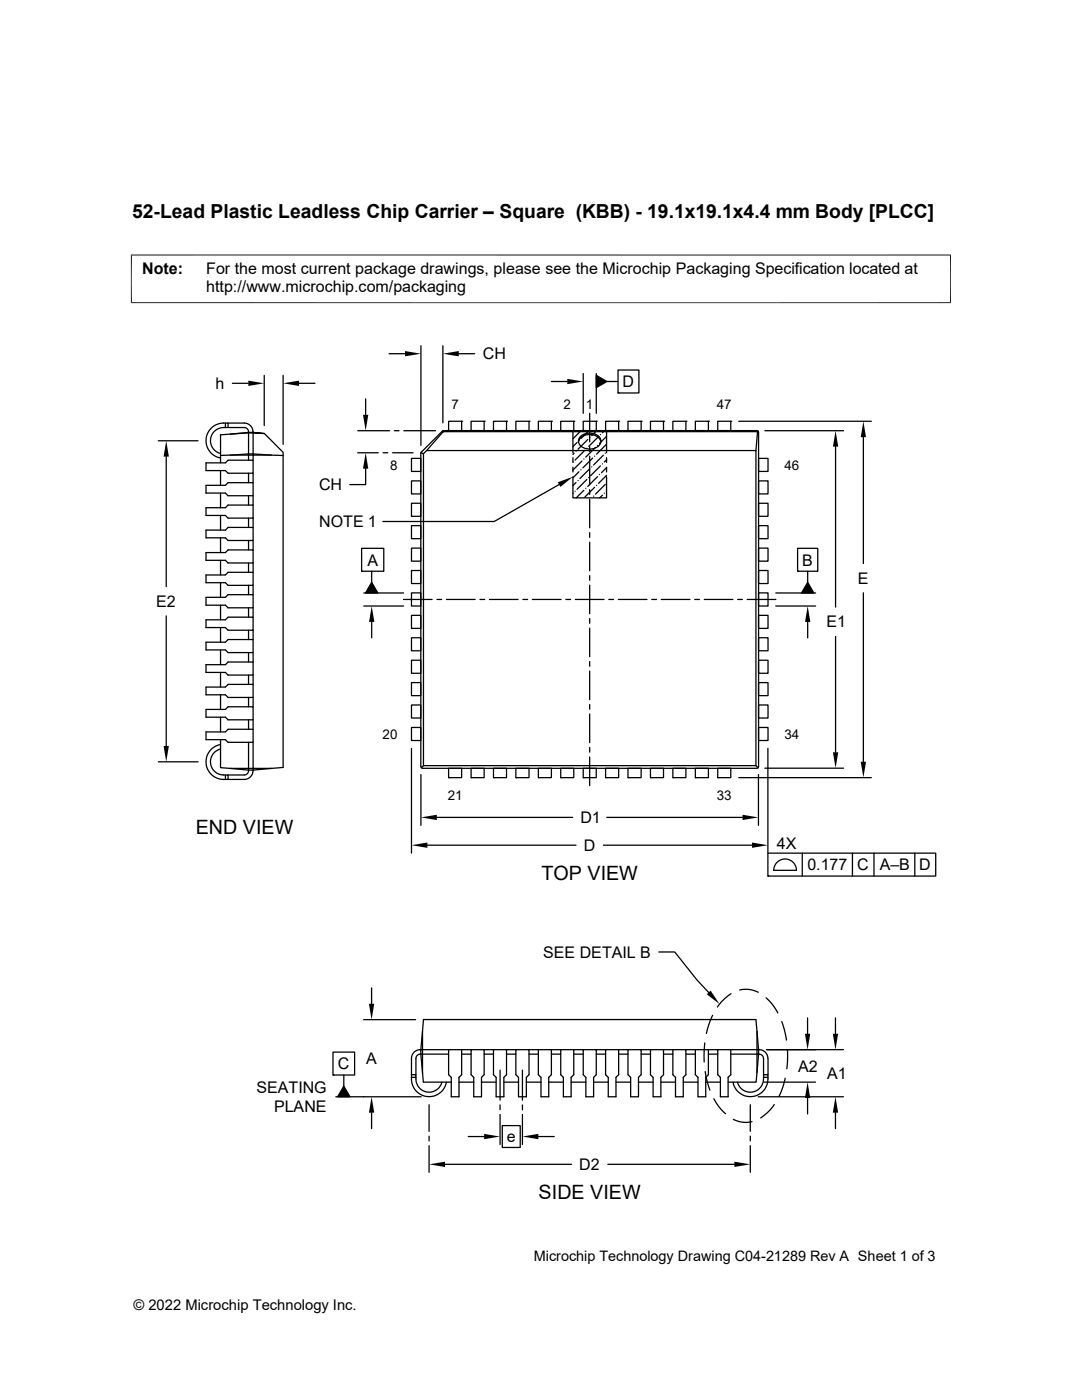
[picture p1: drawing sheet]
<svg xmlns="http://www.w3.org/2000/svg" width="216mm" height="279mm" viewBox="0 0 216 279" stroke-linecap="round" stroke-linejoin="round" font-family="sans-serif">
<g fill="none" stroke="#000" stroke-width=".25">
<path d="M46.4 76.5h3.2M52.7 74.9v10M56.5 74.9v13.8M59.7 76.5h3.1M73 79.6v3.2M77.6 70.6h3.2M84 69v19.9M88.4 69v15.4M91.5 70.6h3.2M110 76.1h3.2M116.4 74.5v8M119 74.9l2.1 1.2-2.1 1.3z"/>
<path d="M119 74.5v8M121.1 76.1h2.2M123.3 73.9h4.2v4.5h-4.2zM123.3 78.4h.1M31.6 88h7.9M33.2 91.1v26M41.1 96.9h3.9l.5-.6h5v2.6h-5l-.5-.5h-3.9zM41.1 92.4h3.9l.5-.6h5v2.6h-5l-.5-.5h-3.9zM44 93.9v3M44 98.4v2.9M44.6 85.3a2.63 2.63 0 0 0-2.6 2.3 2.63 2.63 0 0 0 2 2.9M45 84.4h.5v.9h-.9h.4z"/>
<path d="M45 84.4a3.5 3.5 0 0 0-3.9 3 3.5 3.5 0 0 0 2.9 4M45.5 85.3h3.2a.88 .88 0 0 1 .9 1M45.5 84.4h3.2a1.77 1.77 0 0 1 1.8 1.9h-.9M45.9 90.8l3.7-.2v-4.2h.9v4.2h-.9v.2h.9v-.2l6 .3M49.6 86.3v.1l-3.7 .2M49.6 91.8v-1l-5.6 .1v1.5M49.6 86.3l-5.6 .5v4.1M49.6 94.4v1.9M49.6 98.9v1.9M50.5 94.4v1.9M50.5 98.9v1.9M52.8 86.5l-2.3-.1v-.1l2.3 .2 3.7 3.8v62.9l-2.3 .2h-3.7v-5.3"/>
<path d="M54.2 90.8h-3.7v1M71.4 86h6.3M71.4 90.4h4.1M73 93.5v3.2h-3.2M76.4 90.4h1M78.3 90.4h4.1M78.7 86h.9M80.6 86h6.3M82.1 96h1.9v2.6h-1.9zM82.1 91.5h1.9v2.6h-1.9zM84 90.5v62.5M84 90.5l.1-.3 4.4-4.3 62.8 .1 .1 67-.1 .2-.3 .1"/>
<path d="M84 90.3l.5 .3M84.5 90.6l.6-.7h65.7v62.9h-66.3zM88.4 86l.1 .1M88.4 86.2l62.7-.1 .1 .2M88.4 86.2l-3.3 3.7M89.5 84.1h2.6v1.8h-2.6zM92.1 84.1h.1M94 84.1h2.6v1.8h-2.6zM96.6 84.1h.1M98.5 84.1h2.6v1.8h-2.6zM101.1 84.1h.1M102.9 84.1h2.7v1.8h-2.7z"/>
<path d="M105.6 84.1h.1M107.4 84.1h2.6v1.8h-2.6zM110 84.1h.1M111.5 96.7l-12.9 7.4h-22.2M111.9 84.1h2.6v1.8h-2.6zM114.3 95.1v4.3h6.7v-4.3M114.3 86.1v4.3M114.3 91.3v1M114.3 93.2v1M114.4 92.2h.1M114.4 98.4l-.1 .1M114.5 84.1h.1"/>
<path d="M114.6 90.4l-.3 .3M114.7 98h.1M114.9 90.1h.1M114.9 96.3l-.6 .6M115.1 88.3l-.8 .8M115.3 95.9h.1M115.4 88.2a2.47 2.47 0 0 1 2.3-1.5 2.47 2.47 0 0 1 2.2 1.5M115.5 94.1l-1.2 1.3M115.5 87.9h.1M115.7 86.2l-1.4 1.4M115.8 87.1a2.59 2.59 0 0 1 4.1 .7 1.94 1.94 0 0 1-2.4 1.8 1.71 1.71 0 0 1-2-2zM115.9 93.7h.1"/>
<path d="M116.1 92l-1.8 1.8M116.4 84.1h2.6v1.8h-2.6zM116.5 91.6h.1M116.5 97.9l-1.5 1.5M116.7 89.9l-2 1.9M116.9 97.5h.1M117.1 89.5h.1M117.1 95.7l-2 1.9M117.3 87.7l-2 2M117.3 86.1l-1.4 1.4M117.5 95.3h.1M117.7 82.5v5.7"/>
<path d="M117.7 89.2v.9M117.7 91.1v5.7M117.7 97.7v1M117.7 99.6v5.7M117.7 87.3h.1M117.7 93.6l-2 1.9M118.1 93.2h.1M118.3 91.4l-2 2M118.4 99h.1M118.6 91h.1M118.6 97.3l-1.9 1.9M118.8 89.3l-1.9 1.9"/>
<path d="M118.9 86.1l-.8 .9M119 84.1h.1M119 96.9h.1M119.2 88.9h.1M119.2 95.1l-1.9 2M119.4 87.1l-1.9 2M119.6 94.7h.1M119.8 86.7h.1M119.8 93l-1.9 1.9M120.2 98.8l-.5 .6M120.2 92.6h.1M120.4 90.8l-2 2"/>
<path d="M120.4 86.1l-.2 .3M120.6 98.4h.1M120.8 90.4h.1M120.8 96.7l-2 1.9M120.8 84.1h2.6v1.8h-2.6zM121 88.7l-2 1.9M121 87.1l-1.4 1.4M121 91.8l-.4 .4M121 86.1v4.3M121 91.3v1M121 93.2v1M121 94.9l-1.6 1.6"/>
<path d="M121 98h.1M121 93.3l-1 1M123.4 84.1h.1M125.3 84.1h2.6v1.8h-2.6zM127.9 84.1h.1M129.8 84.1h2.6v1.8h-2.6zM132.4 84.1h.1M134.3 84.1h2.6v1.8h-2.6zM136.9 84.1h.1M138.7 84.1h2.7v1.8h-2.7zM141.4 84.1h.1M143.2 84.1h2.6v1.8h-2.6z"/>
<path d="M145.8 84.1h.1M147.4 84.1h26.5M151.2 86.3l-.4 3.6M151.3 86l-.2 .2M151.4 96h1.8v2.6h-1.8zM151.4 91.5h1.8v2.6h-1.8zM152.6 86h15.7M166.7 89.1v32.1M172.3 87.2v25.3M41.1 105.8h3.9l.5-.5h5v2.6h-5l-.5-.6h-3.9zM41.1 114.7h3.9l.5-.5h5v2.6h-5l-.5-.5h-3.9zM41.1 119.2h3.9l.5-.5h5v2.6h-5l-.5-.5h-3.9z"/>
<path d="M41.1 110.3h3.9l.5-.6h5v2.7h-5l-.5-.6h-3.9zM41.1 101.3h3.9l.5-.5h5v2.6h-5l-.5-.5h-3.9zM44 102.9v2.9M44 107.3v3M44 111.8v2.9M44 116.3v2.9M49.6 103.4v1.9M49.6 107.9v1.8M49.6 112.4v1.8M49.6 116.8v1.9M50.5 103.4v1.9M50.5 107.9v1.8"/>
<path d="M50.5 112.4v1.8M50.5 116.8v1.9M72.2 109.4h4.4v4.6h-4.4zM72.2 114h.1M72.6 118.3h7.9M74.2 114v2.2M74.2 116.2l1.2 2.1h-2.5zM80.5 119.6h5.7M82.1 104.9h1.9v2.6h-1.9zM82.1 113.9h1.9v2.6h-1.9zM82.1 118.3h1.9v2.6h-1.9zM82.1 109.4h1.9v2.6h-1.9z"/>
<path d="M82.1 100.4h1.9v2.6h-1.9zM87.2 119.6h.9M89.1 119.6h5.7M95.8 119.6h.9M97.7 119.6h5.7M104.3 119.6h1M106.2 119.6h5.8M112.9 119.6h1M114.8 119.6h5.7M117.7 106.3v1M117.7 108.2v5.7M117.7 114.9v.9"/>
<path d="M117.7 116.8v5.7M121.5 119.6h.9M123.4 119.6h5.7M130 119.6h1M132 119.6h5.7M138.6 119.6h1M140.5 119.6h5.7M147.2 119.6h.9M149.1 119.6h5.7M151.4 113.9h1.8v2.6h-1.8zM151.4 104.9h1.8v2.6h-1.8zM151.4 100.4h1.8v2.6h-1.8z"/>
<path d="M151.4 109.4h1.8v2.6h-1.8zM151.4 118.3h1.8v2.6h-1.8zM154.8 118.3h8M159.2 109.4h4v4.6h-4zM159.2 114h.1M161.2 116.2l1.2 2.1h-2.5zM161.2 114v2.2M172.3 118.3v33.7M33.2 122.9v26M41.1 123.7h3.9l.5-.5h5v2.6h-5l-.5-.6h-3.9zM41.1 132.7h3.9l.5-.6h5v2.6h-5l-.5-.5h-3.9zM41.1 137.1h3.9l.5-.5h5v2.6h-5l-.5-.5h-3.9z"/>
<path d="M41.1 128.2h3.9l.5-.6h5v2.6h-5l-.5-.5h-3.9zM44 120.8v2.9M44 125.2v3M44 129.7v3M44 134.2v2.9M44 138.7v2.9M49.6 121.3v1.9M49.6 125.8v1.8M49.6 130.2v1.9M49.6 134.7v1.9M49.6 139.2v1.9M50.5 121.3v1.9"/>
<path d="M50.5 125.8v1.8M50.5 130.2v1.9M50.5 134.7v1.9M50.5 139.2v1.9M72.6 120.9h7.9M74.2 124.1v3.2M82.1 122.8h1.9v2.6h-1.9zM82.1 131.8h1.9v2.6h-1.9zM82.1 136.2h1.9v2.6h-1.9zM82.1 127.3h1.9v2.6h-1.9zM117.7 123.4v1M117.7 125.3v5.8"/>
<path d="M117.7 132v1M117.7 133.9v5.7M151.4 131.8h1.8v2.6h-1.8zM151.4 122.8h1.8v2.6h-1.8zM151.4 127.3h1.8v2.6h-1.8zM151.4 136.2h1.8v2.6h-1.8zM154.8 120.9h8M161.2 124.1v3.2M166.7 127v23.1M31.6 152h7.9M41.1 141.6h3.9l.5-.5h5v2.6h-5l-.5-.6h-3.9zM41.1 146.1h3.9l.5-.6h5v2.6h-5l-.5-.5h-3.9z"/>
<path d="M44 148.6a3.5 3.5 0 0 0-2.9 3.9 3.5 3.5 0 0 0 3.9 3.1M44 149.5a2.64 2.64 0 0 0-2 3 2.64 2.64 0 0 0 3 2.2M44 147.6v5.6l5.6 .5v-5.6M44 143.1v3M45 154.7h.5v.9h-.5zM45.5 154.7h3.2a.88 .88 0 0 0 .9-1h.9a1.8 1.8 0 0 1-1.8 1.9h-3.2M45.9 153.4h4.6v.3l3.7-.3M49.6 143.7v1.8M50.5 143.7v1.8M82.1 140.7h1.9v2.6h-1.9zM82.1 145.2h1.9v2.6h-1.9zM82.1 149.4v20.9"/>
<path d="M84 153l.1 .2 .2 .1M84 154.6v10.1M84.3 153.3h66.7M84.5 152.8l-.4 .4M89.5 153.3h2.6v1.9h-2.6zM89.5 155.2h.1M94 153.3h2.6v1.9h-2.6zM94 155.2h.1M98.5 153.3h2.6v1.9h-2.6zM98.5 155.2h.1M102.9 153.3h2.7v1.9h-2.7zM102.9 155.2h.1"/>
<path d="M107.4 153.3h2.6v1.9h-2.6zM107.4 155.2h.1M111.9 153.3h2.6v1.9h-2.6zM111.9 155.2h.1M116.4 153.3h2.6v1.9h-2.6zM116.4 155.2h.1M117.7 140.6v.9M117.7 142.5v5.7M117.7 149.2v.9M117.7 151.1v5.7M120.8 153.3h2.6v1.9h-2.6zM120.8 155.2h.1"/>
<path d="M125.3 153.3h2.6v1.9h-2.6zM125.3 155.2h.1M129.8 153.3h2.6v1.9h-2.6zM129.8 155.2h.1M134.3 153.3h2.6v1.9h-2.6zM134.3 155.2h.1M138.7 153.3h2.7v1.9h-2.7zM138.7 155.2h.1M143.2 153.3h2.6v1.9h-2.6zM143.2 155.2h.1M147.4 155.2h26.5M150.8 152.8l.5 .4"/>
<path d="M151.3 154.6v10.1M151.4 140.7h1.8v2.6h-1.8zM151.4 145.2h1.8v2.6h-1.8zM152.6 153.3h15.7M153.2 149.4v20.9M85.3 168.7h29.6M87.2 163.1h27.1M120.4 168.7h29.7M121.1 163.1h27.1M153.2 170.3h33.5v4.5h-33.5zM153.2 174.8h.1M155.2 172a2.27 2.27 0 0 1 2.4-.4 2.27 2.27 0 0 1 1.3 2.1h-4.5l.2-.9z"/>
<path d="M160.1 170.3v4.5M170.1 170.3v4.5M174.4 170.3v4.5M182.5 170.3v4.5M74.1 197.1v3.2M131.5 190h3.1l4.4 5.5 2.4 2.6M145.9 198.3l-1.4 1.1-1.3 1.6M147.6 197.6l1.8-.1 1.9 .5M152.9 199.1l1.3 1.5 1 1.5M66.4 210h4.4v4.5h-4.4zM66.4 214.5h.1M67 218.9h17"/>
<path d="M68.6 214.5v2.3M68.6 216.8l1.2 2.1h-2.4zM72.6 203.5h10.3M82.1 215a3.5 3.5 0 0 0 3 3.8 3.5 3.5 0 0 0 4-2.8M82.1 214.5h.9v.5h-.9zM83 215a2.64 2.64 0 0 0 2.1 2.9 2.64 2.64 0 0 0 3.1-1.9M84 210.4a.88 .88 0 0 0-1 .8v3.3M84 210.4l.5 5.6h5.5M84 210.4h.3v3.7M84.3 205.8v3.7h5.2M89.5 209.5h2.6v5l-.5 .5v3.9h-1.6v-3.9l-.5-.5zM89.5 210.4h-5.2v-.9a1.83 1.83 0 0 0-2.2 1.7v3.3"/>
<path d="M91.6 216h2.9M92.1 209.5h1.9M92.1 210.4h1.9M94 209.5h2.6v5l-.5 .5v3.9h-1.6v-3.9l-.5-.5zM96.1 216h2.9M96.6 209.5h1.9M96.6 210.4h1.9M98.5 209.5h2.6v5l-.6 .5v3.9h-1.5v-3.9l-.5-.5zM99.8 213.6v6M100.5 216h3M101.1 209.5h1.8M101.1 210.4h1.8"/>
<path d="M102.9 209.5h2.7v5l-.6 .5v3.9h-1.5v-3.9l-.6-.5zM104.2 213.6v6M105 216h3M105.6 209.5h1.8M105.6 210.4h1.8M107.4 209.5h2.6v5l-.5 .5v3.9h-1.5l-.1-3.9-.5-.5zM109.5 216h2.9M110 209.5h1.9M110 210.4h1.9M111.9 209.5h2.6v5l-.5 .5v3.9h-1.6v-3.9l-.5-.5zM114 216h2.9M114.5 209.5h1.9"/>
<path d="M114.5 210.4h1.9M116.4 209.5h2.6v5l-.6 .5v3.9h-1.5v-3.9l-.5-.5zM118.4 216h3M119 209.5h1.8M119 210.4h1.8M120.8 209.5h2.6v5l-.5 .5v3.9h-1.5v-3.9l-.6-.5zM122.9 216h2.9M123.4 209.5h1.9M123.4 210.4h1.9M125.3 209.5h2.6v5l-.5 .5v3.9h-1.6v-3.9l-.5-.5zM127.4 216h2.9M127.9 209.5h1.9"/>
<path d="M127.9 210.4h1.9M129.8 209.5h2.6v5l-.5 .5v3.9h-1.6v-3.9l-.5-.5zM131.9 216h2.9M132.4 209.5h1.9M132.4 210.4h1.9M134.3 209.5h2.6v5l-.6 .5v3.9h-1.5v-3.9l-.5-.5zM136.3 216h3M136.9 209.5h1.8M136.9 210.4h1.8M138.7 209.5h2.7v5l-.6 .5v3.9h-1.5v-3.9l-.6-.5zM140.6 208.1l-.1 3.8M140.7 213.8l.5 2.2 .4 1.6"/>
<path d="M140.8 216h2.9M141.4 209.5h1.8M141.4 210.4h1.8M142.2 202.6l-.8 2-.5 1.6M142.4 219.3l1 1.5 1.4 1.5M143.2 209.5h2.6v5l-.5 .5v3.9h-1.6v-3.9l-.5-.5zM145.8 209.5h5.2v4.6M145.8 210.4h5.6l-.5 5.6h-5.6M151 205.8v3.7h.4M151.3 218.9h17M151.4 209.5l-.6-6h-66.3l-.5 6.9M151.4 209.5a1.76 1.76 0 0 1 1.8 1.7v3.3"/>
<path d="M151.4 209.5v.9a.88 .88 0 0 1 .9 .8l.1 3.3M152.4 215a2.65 2.65 0 0 1-2.2 2.9 2.65 2.65 0 0 1-3-1.9M152.4 214.5h.8v.5h-.8zM152.4 214.5h.1M152.4 216h10.3M152.9 209.5h15.4M153.2 215a3.5 3.5 0 0 1-3 3.8 3.5 3.5 0 0 1-3.9-2.8M156 203.9l.5 1.5 .4 2.2M156.7 215.2l-.5 1.7-.8 1.9M157.1 209.5l-.1 3.8M161.1 203.1v3.2M161.1 219.1v3.2"/>
<path d="M166.7 203.1v3.2M74.1 222.1v3.1M85.6 220.5v5.3M85.6 226.7v1M85.6 228.6v5.4M88.8 232.4h25.2M93.4 226.8h3.2M99.8 220.5v1M99.8 222.4v6M100.2 224.6h3.6v4.4h-3.6zM104.2 220.5v1M104.2 222.4v6"/>
<path d="M107.4 226.8h3.2M121.3 232.4h25.2M146.3 223.4l1.9 .6 1.9-.1M149.7 220.5v5.3M149.7 226.7v1M149.7 228.6v5.4M154.5 220.4l-1.4 1.7-1.3 1M166.7 222.1v3.1"/>
</g>
<g fill="#000">
<path d="M49.6 76l3.1 .5-3.1 .5zM56.5 76.5l3.2-.5v1zM80.8 70.1l3.2 .5-3.2 .5zM88.4 70.6l3.1-.5v1zM113.2 75.6l3.2 .5-3.2 .6zM119 74.9l2.1 1.2-2.1 1.3zM33.2 88l.5 3.1h-1.1zM72.4 82.8h1.1l-.5 3.2zM73 90.4l.5 3.1h-1.1zM111.3 96.2l3-1.1-2.5 2.1zM166.7 86l.6 3.1h-1.1zM172.3 84.1l.5 3.1h-1.1z"/>
<path d="M74.2 116.2l1.2 2.1h-2.5zM161.2 116.2l1.2 2.1h-2.5zM74.2 120.9l.5 3.2h-1.1zM161.2 120.9l.5 3.2h-1.1zM32.6 148.9h1.1l-.5 3.1zM166.2 150.1h1.1l-.6 3.2zM171.7 152h1.1l-.5 3.2zM82.1 168.7l3.2-.6v1.1zM84 163.1l3.2-.5v1.1zM148.2 162.6l3.1 .5-3.1 .6zM150.1 168.1l3.1 .6-3.1 .5zM141 198.4l.8-.7 1.8 2.7z"/>
<path d="M68.6 216.8l1.2 2.1h-2.4zM73.6 200.3h1.1l-.6 3.2zM160.6 206.3h1.1l-.6 3.2zM161.1 216l.6 3.1h-1.1zM166.2 206.3h1l-.5 3.2zM74.1 218.9l.6 3.2h-1.1zM85.6 232.4l3.2-.6v1.1zM96.6 226.3l3.2 .5-3.2 .6zM104.2 226.8l3.2-.5v1.1zM146.5 231.8l3.2 .6-3.2 .5zM166.7 218.9l.5 3.2h-1z"/>
</g>
<path d="M26.1 50.9h163.7M26.2 50.8v9.7M189.7 50.8v9.7M26.1 60.4h163.7" fill="none" stroke="#000" stroke-width=".2"/>
<g font-size="3.9">
<text x="26.4" y="43.5">52-Lead Plastic Leadless Chip Carrier – Square (KBB) - 19.1x19.1x4.4 mm Body [PLCC]</text>
<text x="39.1" y="166.5">END VIEW</text>
<text x="108" y="175.7">TOP VIEW</text>
<text x="107.5" y="239.3">SIDE VIEW</text>
</g>
<g font-size="3.2">
<text x="28.4" y="54.7">Note:</text>
<text x="41.1" y="58.3">http://www.microchip.com/packaging</text>
<text x="41.1" y="54.7">For the most current package drawings, please see the Microchip Packaging Specification located at</text>
<text x="96.4" y="71.7">CH</text>
<text x="43" y="77.6">h</text>
<text x="124.2" y="77.3">D</text>
<text x="63.7" y="97.8">CH</text>
<text x="63.7" y="105.2">NOTE 1</text>
<text x="73.3" y="112.9">A</text>
<text x="160.1" y="112.9">B</text>
<text x="171.2" y="116.5">E</text>
<text x="31.2" y="121.1">E2</text>
<text x="164.9" y="125.2">E1</text>
<text x="115.8" y="164.3">D1</text>
<text x="116.5" y="169.8">D</text>
<text x="155" y="169.5">4X</text>
<text x="161.1" y="173.7">0.177</text>
<text x="171.1" y="173.7">C</text>
<text x="175.5" y="173.7">A–B</text>
<text x="183.4" y="173.7">D</text>
<text x="108.4" y="191.1">SEE DETAIL B</text>
<text x="67.4" y="213.4">C</text>
<text x="73.1" y="212.3">A</text>
<text x="159.3" y="213.9">A2</text>
<text x="165" y="215.3">A1</text>
<text x="51.2" y="218.1">SEATING</text>
<text x="54.7" y="221.9">PLANE</text>
<text x="101.1" y="227.9">e</text>
<text x="115.6" y="233.5">D2</text>
</g>
<g font-size="2.9">
<text x="106.5" y="251.7">Microchip Technology Drawing C04-21289 Rev A Sheet 1 of 3</text>
<text x="26.6" y="261.3">© 2022 Microchip Technology Inc.</text>
</g>
<g font-size="2.7">
<text x="90.1" y="81.6">7</text>
<text x="112.5" y="81.6">2</text>
<text x="116.9" y="81.6">1</text>
<text x="143" y="81.6">47</text>
<text x="77.8" y="93.7">8</text>
<text x="156.5" y="93.7">46</text>
<text x="76.3" y="147.4">20</text>
<text x="156.5" y="147.4">34</text>
<text x="89.3" y="159.6">21</text>
<text x="143" y="159.6">33</text>
</g>
</svg>
